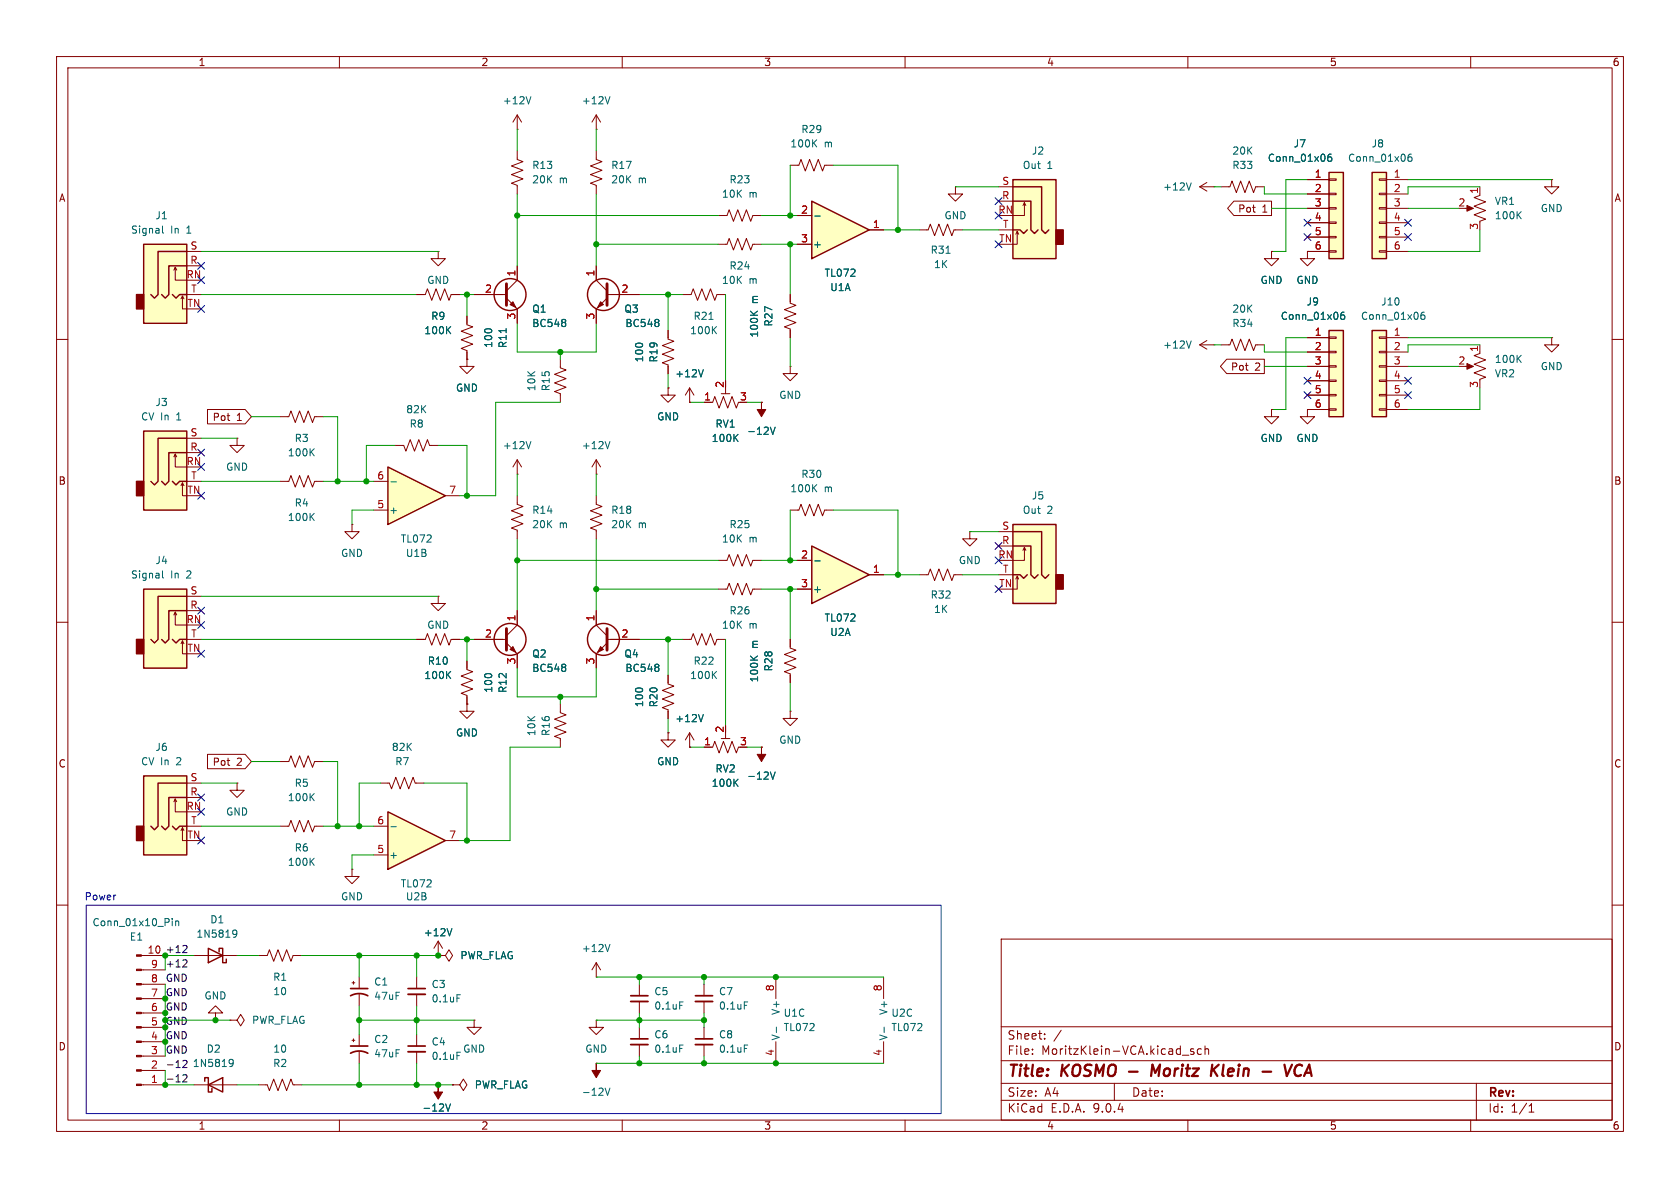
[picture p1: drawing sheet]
<svg xmlns="http://www.w3.org/2000/svg" width="297mm" height="210mm" viewBox="0 0 297 210" stroke-linecap="round" stroke-linejoin="round" font-family="sans-serif">
<g fill="none" stroke="#840000" stroke-width=".18">
<path d="M10 10h277v190h-277zM12 12h273v186h-273zM60 10v2M110 10v2M160 10v2M210 10v2M260 10v2M231.1 44.5v1.2h1.3l-1.3 1.3-1.2-1.3h1.2M231.1 44.5h.1M10 60h2M224.8 72.4v1.3h1.3l-1.3 1.2-1.3-1.2h1.3M224.8 72.4h.1"/>
<path d="M285 60h2M10 110h2M285 110h2M10 160h2M177 166h108v32h-108zM285 160h2M60 198v2M110 198v2M160 198v2M177 194.5h108M177 191.5h108M177 187.5h108"/>
<path d="M177 181.5h108M182.5 186.3v.1M182.5 185.5v.1M184.7 183.6v.1M184.7 182.8v.1M187.6 182.1l-1.3 2M197 191.5v3M209 186.5h1.2M210 198v2M211 185.5l-.3-.1-.2 .2v.2l.5 .2v.3h-.5M212.4 185.5l-.4-.1-.3 .3v.4l.1 .2h.6M213 185.5l.2-.1 .4 .1 .1 .9"/>
<path d="M213 184.9v1.5M260 198v2M261 191.5v6.5M270.3 196.6h.9M270.3 195.5l.4-.4v1.5"/>
</g>
<path d="M199.6 189.4h1.5M205.1 188.2l-.9 1.4-.5-1.4-.2 2M214.5 189.1l.7 1.1M215.5 188.2l-1.3 1.2M223.2 189.4h1.5M227.1 188.2l.4 2 .9-2M230.2 188.4a.88 .88 0 0 0-1 0 .88 .88 0 0 0-.4 1 .69 .69 0 0 0 .4 .7 .69 .69 0 0 0 .8-.1M231.5 188.2l-1 2" fill="none" stroke="#840000" stroke-width=".4"/>
<path d="M234.9 58.4h2.6v15.3h-2.6z" fill="#ffffc2"/>
<g fill="none" stroke="#840000" stroke-width=".25">
<path d="M234.9 58.4h2.6v15.3h-2.6z"/>
<circle cx="90.2" cy="113" r="2.82"/>
</g>
<g fill="none" stroke="#840000" stroke-width=".18">
<path d="M91.4 22.9h.1M91.4 26.7v1.5l1.1 .4-2.1 .7 2.1 .8-2.1 .8 2.1 .7-2.1 .8 1 .4v1.5M91.4 20.3v2.6M91.4 20.3l-.7 1.3M91.4 20.3l.8 1.3M105.4 26.7v1.5l1 .4-2 .7 2 .8-2 .8 2 .7-2 .8 1 .4v1.5M105.4 22.9h.1M105.4 20.3v2.6M105.4 20.3l-.8 1.3M105.4 20.3l.8 1.3M127 38.1h1.5l.4-1 .8 2 .7-2 .8 2 .8-2 .7 2 .4-1h1.5M139.7 29.2h1.5l.4-1 .8 2 .7-2 .8 2 .8-2 .7 2 .4-1h1.5"/>
<path d="M259.1 36.8h1M261.6 34.5l-1 .4 2 .8-2 .7 2 .8-2 .8 2 .7-1 .4v.3M261.6 33v1.3M274.3 31.8v1.2h1.3l-1.3 1.3-1.3-1.3h1.3M274.3 31.8h.1M231.1 59.7h3.8M234.9 59.6h1.3v.2h-1.3zM231.1 62.2h3.8M231.1 64.8h3.8M231.1 67.3h3.8M231.1 69.9h3.8M231.1 72.4h3.8"/>
<path d="M234.9 62.1h1.3v.3h-1.3zM234.9 64.6h1.3v.3h-1.3zM234.9 67.2h1.3v.2h-1.3zM234.9 69.7h1.3v.3h-1.3zM234.9 72.3h1.3v.2h-1.3zM73.7 113h1.5l.4-1 .7 2 .8-2 .8 2 .7-2 .8 2 .4-1h1.5M82.5 116.8v1.6l1.1 .3-2.1 .8 2.1 .8-2.1 .7 2.1 .8-2.1 .8 1 .3v1.6M83.8 113h5.7M89.5 113.7l1.9 1.9v2.5M91.4 108v2.5l-1.9 1.9M67.3 138.4h1.5l.4 1 .8-2 .7 2 .8-2 .8 2 .7-2 .4 1h1.5M82.5 124.5v1.2h1.3l-1.3 1.3-1.2-1.3h1.2"/>
<path d="M82.5 124.5h.1M99.1 124.5v1.5l1 .4-2.1 .7 2.1 .8-2.1 .8 2.1 .7-2.1 .8 1.1 .4v1.5M49.5 146.1h1.6l.3-1.1 .8 2.1 .8-2.1 .7 2.1 .8-2.1 .7 2.1 .4-1h1.5M62.2 153.7v1.2h-1.2l1.2 1.3 1.3-1.3h-1.3M62.2 153.7h.1M77.5 168.9h.1M77.5 166.4l.7 1.2M77.5 166.4l-.8 1.2M77.5 166.4v2.5M105.4 172.7h.1M105.4 170.2v2.5M105.4 170.2l-.8 1.3"/>
<path d="M105.4 170.2l.8 1.3M124.5 174v2M124.5 177v2.1M83.8 180.3v1.3h1.3l-1.3 1.3-1.3-1.3h1.3M83.8 180.3h.1"/>
</g>
<g fill="none" stroke="#006464" stroke-width=".18">
<path d="M93.9 17.1l-.5 1.3M107.8 17.1l-.4 1.3M143.8 25.3l.6 .7M144.4 24.7l-.7 .7M268.4 38l.5 .7M268.9 37.4l-.7 .7M237.6 55.2l-.3 .1a.86 .86 0 0 0 0 1.2l.4-.2v-.4l-.2-.2h-.2l-.3 .2M79.1 119.2l.6 .8M79.7 118.7l-.7 .7M99.9 117.5l.1 .2-.1 .2M99.9 118l.1 .2-.1 .4M55 152.3l.5 .7"/>
<path d="M55.5 151.7l-.7 .7M79.9 164.2l-.4 1.2M107.8 166.9l-.4 1.3M131.6 177.1h.6"/>
</g>
<path d="M122.9 176h3.1" fill="none" stroke="#840000" stroke-width=".3"/>
<path d="M122.9 177h3.1" fill="none" stroke="#840000" stroke-width=".33"/>
<g fill="#840000" stroke="#840000" stroke-width=".18">
<path d="M259.3 36.3l1.2 .5-1.2 .5z"/>
<path d="M90.2 114.8l.5-.5 .5 1z"/>
</g>
<path d="M89.5 111.1v3.8" fill="none" stroke="#840000" stroke-width=".51"/>
<path d="M68.6 143.5l10.1 5.1-10.1 5.1z" fill="#ffffc2"/>
<path d="M68.6 143.5l10.1 5.1-10.1 5.1z" fill="none" stroke="#840000" stroke-width=".25"/>
<path d="M66 151.1h2.6M66 146.1h2.6M78.7 148.6h2.6" fill="none" stroke="#840000" stroke-width=".18"/>
<path d="M69.1 146.1h1" fill="none" stroke="#006464" stroke-width=".18"/>
<path d="M25.4 43.2h7.6v14h-7.6z" fill="#ffffc2"/>
<path d="M24.1 52.1h1.3v2.5h-1.3z" fill="#840000" stroke="#840000" stroke-width=".25"/>
<path d="M25.4 43.2h7.6v14h-7.6zM30.5 52.1l.6 .6 .6-.6h1.3M33 47h-3.2v5.1l-.6 .6-.6-.6M33 44.5h-5.1v7.6l-.6 .6-.6-.6" fill="none" stroke="#840000" stroke-width=".25"/>
<g fill="none" stroke="#840000" stroke-width=".18">
<path d="M30.7 47.8l.3-.6v2.3h2M31 47.2l.2 .6M32 52.8l.3-.5v2.3h.7M32.3 52.3l.2 .5M33 44.5h2.6M33 47h2.6M33 52.1h2.6M121.9 132.1h.1M121.9 129.5l-.7 1.3M121.9 129.5l.8 1.3M121.9 129.5v2.6M134.6 132.1h.1"/>
<path d="M113 181.6v2M113 184.7v2"/>
</g>
<path d="M28.7 39.9v1.1l.2 .2M124.3 126.3l-.4 1.3M136.2 136.5l.4 1.2 .4-1.2M120.2 184.7h.6" fill="none" stroke="#006464" stroke-width=".18"/>
<path d="M111.5 183.6h3.1" fill="none" stroke="#840000" stroke-width=".3"/>
<path d="M111.5 184.7h3.1" fill="none" stroke="#840000" stroke-width=".33"/>
<path d="M134.6 132.1v1.3h.8l-.8 1.2-.7-1.2h.7z" fill="#840000" stroke="#840000" stroke-width=".18"/>
<path d="M179.1 92.7h7.6v14h-7.6z" fill="#ffffc2"/>
<path d="M186.7 101.6h1.3v2.5h-1.3z" fill="#840000" stroke="#840000" stroke-width=".25"/>
<path d="M179.1 92.7h7.6v14h-7.6zM179.1 96.5h3.1v5.1l.7 .6 .6-.6M179.1 94h5v7.6l.7 .6 .6-.6M179.1 101.6h1.2l.7 .6 .6-.6" fill="none" stroke="#840000" stroke-width=".25"/>
<g fill="none" stroke="#840000" stroke-width=".18">
<path d="M168.9 33v1.3h1.3l-1.3 1.3-1.3-1.3h1.3M168.9 33h.1M105.4 87.6v1.6l1 .3-2 .8 2 .8-2 .7 2 .8-2 .7 1 .4v1.6M171.4 94v1.3h1.3l-1.3 1.2-1.2-1.2h1.2M171.4 94h.1M176.5 94h2.6M176.5 96.5h2.6M181.1 96.8l-.3 .5M181.4 97.3l-.3-.5v2.3h-2M118.1 119.4v1.5l1 .4-2 .7 2 .8-2 .8 2 .7-2 .8 1 .4v1.5M120.6 113h1.6l.4-1 .7 2 .8-2 .7 2 .8-2 .8 2 .3-1h1.6M176.5 101.6h2.6"/>
<path d="M179.8 101.9l-.2 .5M180.1 102.4l-.3-.5v2.2h-.7M118.1 129.5v1.3h1.3l-1.3 1.3-1.3-1.3h1.3M118.1 129.5h.1M139.7 125.7v1.3h1.3l-1.3 1.3-1.3-1.3h1.3M139.7 125.7h.1"/>
</g>
<path d="M126.1 119.2l.6 .8M126.7 118.7l-.8 .7" fill="none" stroke="#006464" stroke-width=".18"/>
<path d="M179.1 31.8h7.6v13.9h-7.6z" fill="#ffffc2"/>
<path d="M186.7 40.6h1.3v2.6h-1.3z" fill="#840000" stroke="#840000" stroke-width=".25"/>
<g fill="none" stroke="#840000" stroke-width=".25">
<path d="M179.1 31.8h7.6v13.9h-7.6zM179.1 35.6h3.1v5l.7 .7 .6-.7M179.1 33h5v7.6l.7 .7 .6-.7M179.1 40.6h1.2l.7 .7 .6-.7"/>
<circle cx="106.7" cy="113" r="2.82"/>
</g>
<g fill="none" stroke="#840000" stroke-width=".18">
<path d="M176.5 33h2.6M176.5 35.6h2.6M181.1 35.8l-.3 .5M181.4 36.3l-.3-.5v2.3h-2M176.5 40.6h2.6M179.8 40.9l-.2 .5M180.1 41.4l-.3-.5v2.3h-.7M105.4 108v2.5l1.9 1.9M107.3 113.7l-1.9 1.9v2.5M107.3 113h5.7M73.7 182.9v2M73.7 185.9v2.1"/>
<path d="M105.4 180.3v1.3h1.3l-1.3 1.3-1.3-1.3h1.3M105.4 180.3h.1"/>
</g>
<path d="M107.3 111.1v3.8" fill="none" stroke="#840000" stroke-width=".51"/>
<path d="M106.2 114.3l.5 .5-1 .5z" fill="#840000" stroke="#840000" stroke-width=".18"/>
<path d="M116.4 117.5l.1 .2-.1 .2M116.4 118l.1 .2-.1 .4M80.8 186h.6" fill="none" stroke="#006464" stroke-width=".18"/>
<path d="M72.1 184.9h3.1" fill="none" stroke="#840000" stroke-width=".3"/>
<path d="M72.1 185.9h3.1" fill="none" stroke="#840000" stroke-width=".33"/>
<path d="M25.4 76.2h7.6v14h-7.6z" fill="#ffffc2"/>
<path d="M24.1 85.1h1.3v2.5h-1.3z" fill="#840000" stroke="#840000" stroke-width=".25"/>
<path d="M25.4 76.2h7.6v14h-7.6zM33 77.5h-5.1v7.6l-.6 .6-.6-.6M30.5 85.1l.6 .6 .6-.6h1.3M33 80h-3.2v5.1l-.6 .6-.6-.6" fill="none" stroke="#840000" stroke-width=".25"/>
<g fill="none" stroke="#840000" stroke-width=".18">
<path d="M118.1 58.4v1.5l1 .4-2 .8 2 .7-2 .8 2 .8-2 .7 1 .4v1.5M274.3 59.7v1.3h1.3l-1.3 1.2-1.3-1.2h1.3M274.3 59.7h.1M33 77.5h2.6M231.1 72.4v1.3h1.3l-1.3 1.2-1.2-1.2h1.2M231.1 72.4h.1M259.1 64.8h1M261.6 62.5l-1 .4 2 .7-2 .8 2 .8-2 .7 2 .8-1 .4v.2M261.6 61v1.2M30.7 80.8l.3-.5v2.3h2M31 80.3l.2 .5M32 85.9l.3-.6v2.3h.7"/>
<path d="M32.3 85.3l.2 .6M33 80h2.6M33 85.1h2.6M124.5 132.1h1.5l.4-1 .7 2 .8-2 .8 2 .7-2 .8 2 .4-1M127.5 130.6h1.5M128.3 129.5v1.1"/>
</g>
<path d="M259.3 64.3l1.2 .5-1.2 .5z" fill="#840000" stroke="#840000" stroke-width=".18"/>
<path d="M268.4 63.4l.5 .7M268.9 62.8l-.7 .7M129.9 138.3l.6 .7M130.5 137.7l-.7 .8" fill="none" stroke="#006464" stroke-width=".18"/>
<path d="M25.4 104.1h7.6v14h-7.6z" fill="#ffffc2"/>
<path d="M24.1 113h1.3v2.6h-1.3z" fill="#840000" stroke="#840000" stroke-width=".25"/>
<path d="M25.4 104.1h7.6v14h-7.6zM30.5 113l.6 .7 .6-.7h1.3M33 108h-3.2v5l-.6 .7-.6-.7M33 105.4h-5.1v7.6l-.6 .7-.6-.7" fill="none" stroke="#840000" stroke-width=".25"/>
<g fill="none" stroke="#840000" stroke-width=".18">
<path d="M212.1 33h2.5M212.1 33l1.3 .8M213.4 32.3l-1.3 .7M214.6 33h.1M215.9 33h1.5l.4-1 .8 2 .7-2 .8 2 .8-2 .7 2 .4-1h1.5M30.7 108.7l.3-.5v2.3h2M31 108.2l.2 .5M32 113.8l.3-.5v2.3h.7M32.3 113.3l.2 .5M33 105.4h2.6M33 108h2.6M33 113h2.6"/>
<path d="M41.9 138.4v1.3h1.3l-1.3 1.3-1.3-1.3h1.3M41.9 138.4h.1M113 174v2M113 177v2.1"/>
</g>
<path d="M210.6 32.3l-.4 1.3M28.7 100.9v1.1l.2 .2M120.2 177.1h.6" fill="none" stroke="#006464" stroke-width=".18"/>
<path d="M111.5 176h3.1" fill="none" stroke="#840000" stroke-width=".3"/>
<path d="M111.5 177h3.1" fill="none" stroke="#840000" stroke-width=".33"/>
<path d="M25.4 137.2h7.6v13.9h-7.6z" fill="#ffffc2"/>
<path d="M24.1 146.1h1.3v2.5h-1.3z" fill="#840000" stroke="#840000" stroke-width=".25"/>
<path d="M25.4 137.2h7.6v13.9h-7.6zM33 138.4h-5.1v7.7l-.6 .6-.6-.6M30.5 146.1l.6 .6 .6-.6h1.3M33 141h-3.2v5.1l-.6 .6-.6-.6" fill="none" stroke="#840000" stroke-width=".25"/>
<path d="M162.6 101.6h1.5l.4-1 .7 2 .8-2 .8 2 .7-2 .8 2 .4-1h1.5M33 138.4h2.6M30.7 141.7l.3-.5v2.3h2M31 141.2l.2 .5M32 146.8l.3-.5v2.3h.7M32.3 146.3l.2 .5M33 141h2.6M33 146.1h2.6M77.5 168.9h1.2l.7 1 .6-1-.6-1-.7 1M77.5 168.9h.1" fill="none" stroke="#840000" stroke-width=".18"/>
<path d="M242.6 30.5h2.5v15.2h-2.5z" fill="#ffffc2"/>
<path d="M242.6 30.5h2.5v15.2h-2.5z" fill="none" stroke="#840000" stroke-width=".25"/>
<g fill="none" stroke="#840000" stroke-width=".18">
<path d="M243.8 31.6h1.3v.3h-1.3zM243.8 34.2h1.3v.2h-1.3zM243.8 36.7h1.3v.3h-1.3zM243.8 39.2h1.3v.3h-1.3zM245.1 31.8h3.8M245.1 34.3h3.8M245.1 36.8h3.8M245.1 39.4h3.8M224.8 44.5v1.2h1.3l-1.3 1.3-1.3-1.3h1.3M224.8 44.5h.1M243.8 41.8h1.3v.2h-1.3zM243.8 44.3h1.3v.3h-1.3z"/>
<path d="M245.1 41.9h3.8M245.1 44.5h3.8M118.1 68.6v1.3h1.3l-1.3 1.2-1.3-1.2h1.3M118.1 68.6h.1M212.1 61l1.3 .7M212.1 61h2.5M213.4 60.2l-1.3 .8M214.6 61h.1M215.9 61h1.5l.4-1.1 .8 2.1 .7-2.1 .8 2.1 .8-2.1 .7 2.1 .4-1h1.5"/>
</g>
<path d="M249.5 27.2l-.4 .1a.86 .86 0 0 0 0 1.2l.5-.1v-.4l-.2-.3-.4 .1-.1 .2M210.6 60.3l-.4 1.2" fill="none" stroke="#006464" stroke-width=".18"/>
<path d="M234.9 30.5h2.6v15.2h-2.6z" fill="#ffffc2"/>
<path d="M234.9 30.5h2.6v15.2h-2.6zM36.2 191.1v-.6h.6v2.5h.7v-.6M36.8 191.8l2.6-1.3v2.5z" fill="none" stroke="#840000" stroke-width=".25"/>
<g fill="none" stroke="#840000" stroke-width=".18">
<path d="M231.1 31.8h3.8M231.1 34.3h3.8M231.1 36.8h3.8M231.1 39.4h3.8M234.9 31.6h1.3v.3h-1.3zM234.9 34.2h1.3v.2h-1.3zM234.9 36.7h1.3v.3h-1.3zM234.9 39.2h1.3v.3h-1.3zM231.1 41.9h3.8M231.1 44.5h3.8M234.9 41.8h1.3v.2h-1.3zM234.9 44.3h1.3v.3h-1.3z"/>
<path d="M139.7 113v1.6l1 .3-2 .8 2 .8-2 .7 2 .8-2 .7 1 .4v1.6M73.7 172.7v2.1M73.7 175.8v2M34.3 191.8h7.6"/>
</g>
<path d="M235.3 27.2l-.3 .1a.86 .86 0 0 0 0 1.2l.4-.1v-.4l-.2-.3-.4 .1-.1 .2M132.7 116l.7 .7M133.9 116l-.7 .5M80.8 175.8h.6M40.6 187.3h.4l.2 .1a.84 .84 0 0 1-.3 1.1h-.3M41.2 187.8l-.2 .3-.4-.1" fill="none" stroke="#006464" stroke-width=".18"/>
<path d="M72.1 174.8h3.1" fill="none" stroke="#840000" stroke-width=".3"/>
<path d="M72.1 175.8h3.1" fill="none" stroke="#840000" stroke-width=".33"/>
<path d="M143.5 35.6l10.2 5-10.2 5.1z" fill="#ffffc2"/>
<path d="M143.5 35.6l10.2 5-10.2 5.1z" fill="none" stroke="#840000" stroke-width=".25"/>
<path d="M141 38.1h2.5M141 43.2h2.5M153.7 40.6h2.5M162.6 40.6h1.5l.4-1 .7 2.1 .8-2.1 .8 2.1 .7-2.1 .8 2.1 .4-1.1h1.5M49.5 134.6h1.6l.3-1 .8 2 .8-2 .7 2 .8-2 .7 2 .4-1h1.5" fill="none" stroke="#840000" stroke-width=".18"/>
<path d="M144 38.2h1M167.2 44.8h.8M55 140.8l.5 .7M55.5 140.3l-.7 .7" fill="none" stroke="#006464" stroke-width=".18"/>
<path d="M242.6 58.4h2.5v15.3h-2.5z" fill="#ffffc2"/>
<path d="M242.6 58.4h2.5v15.3h-2.5zM36.8 167.6l2.6 1.3-2.6 1.3zM38.7 168.3v-.7h.7v2.6h.6v-.7" fill="none" stroke="#840000" stroke-width=".25"/>
<g fill="none" stroke="#840000" stroke-width=".18">
<path d="M77.5 44.5v1.2h1.2l-1.2 1.3-1.3-1.3h1.3M77.5 44.5h.1M139.7 52.1v1.5l1 .4-2 .7 2 .8-2 .8 2 .7-2 .8 1 .4v1.5M243.8 59.6h1.3v.2h-1.3zM245.1 59.7h3.8M41.9 77.5v1.2h1.3l-1.3 1.3-1.3-1.3h1.3M41.9 77.5h.1M49.5 73.7h1.6l.3-1.1 .8 2.1 .8-2.1 .7 2.1 .8-2.1 .7 2.1 .4-1h1.5M69.8 78.7h1.6l.4 1.1 .7-2.1 .8 2.1 .7-2.1 .8 2.1 .8-2.1 .3 1h1.6M243.8 62.1h1.3v.3h-1.3zM243.8 64.6h1.3v.3h-1.3zM243.8 67.2h1.3v.2h-1.3z"/>
<path d="M243.8 69.7h1.3v.3h-1.3zM243.8 72.3h1.3v.2h-1.3zM245.1 62.2h3.8M245.1 64.8h3.8M245.1 67.3h3.8M245.1 69.9h3.8M245.1 72.4h3.8M49.5 85.1h1.6l.3-1 .8 2 .8-2 .7 2 .8-2 .7 2 .4-1h1.5M62.2 92.7v1.3h-1.2l1.2 1.3 1.3-1.3h-1.3M62.2 92.7h.1M77.5 105.4v1.3h1.2l-1.2 1.3-1.3-1.3h1.3M77.5 105.4h.1"/>
<path d="M25 179.1h4.2M25 176.5h4.2M25 174h4.2M25 171.5h4.2M25 168.9h4.2M34.3 168.9h7.6M38.1 179.1h-1.3l1.3-1.3 1.3 1.3h-1.3v1.2M45.7 168.9h1.5l.4-1 .8 2 .7-2 .8 2 .8-2 .7 2 .4-1h1.5M62.2 173.7h.5M62.5 173.5v.5M63.5 172.7v2.1M63.5 175.8v2"/>
<path d="M137.2 172.7v3.8M156.2 172.7v3.8M25 191.8h4.2M25 189.2h4.2M25 186.7h4.2M25 184.2h4.2M25 181.6h4.2M38.1 180.3h.1M40.6 180.3h1.3l.6 1.1 .7-1.1-.7-1-.6 1M40.6 180.3h.1M45.7 191.8h1.5l.4 1 .8-2 .7 2 .8-2 .8 2 .7-2 .4 1h1.5M62.2 183.9h.5"/>
<path d="M62.5 183.6v.6M63.5 182.9v2M63.5 185.9v2.1M77.5 191.8h.1M80 191.8h1.3l.6 1 .6-1-.6-1-.6 1M80 191.8h.1M105.4 188h.1M124.5 181.6v2M124.5 184.7v2M137.2 184.2v3.8M156.2 184.2v3.8"/>
</g>
<g fill="none" stroke="#006464" stroke-width=".18">
<path d="M132.7 55l.7 .7M133.9 55l-.7 .5M251.8 55.2l-.4 .1a.86 .86 0 0 0 0 1.2l.5-.2v-.4l-.2-.2h-.4l-.1 .2M55 79.9l.5 .7M55.5 79.3l-.7 .7M55 91.3l.5 .7M55.5 90.7l-.7 .8M30.4 162.4v.1M30.4 162.8v.8M31.1 162.8v.8M31.1 162.9l.1-.1 .3 .1 .1 .7M41.3 164.5l.3-.1 .2 .1a.84 .84 0 0 1-.3 1.2h-.2"/>
<path d="M41.9 165l-.3 .2-.3-.1M78.8 195.1l.4 1.3 .4-1.3M107 192.3l.4 1.3 .4-1.3M131.6 184.7h.6M137.3 181.6v.9M156.3 181.6v.9"/>
</g>
<path d="M62 176a3.2 3.2 0 0 1 3 0M62 174.8h3M62 186.2a3.2 3.2 0 0 1 3 0M62 184.9h3M122.9 183.6h3.1" fill="none" stroke="#840000" stroke-width=".3"/>
<path d="M122.9 184.7h3.1" fill="none" stroke="#840000" stroke-width=".33"/>
<g fill="#840000" stroke="#840000" stroke-width=".18">
<path d="M77.5 191.8v1.2h.7l-.7 1.3-.8-1.3h.8z"/>
<path d="M105.4 188v1.2h.8l-.8 1.3-.8-1.3h.8z"/>
<path d="M24.1 191.6h.9v.3h-.9z"/>
<path d="M24.1 189.1h.9v.3h-.9z"/>
<path d="M24.1 186.6h.9v.2h-.9z"/>
<path d="M24.1 184h.9v.3h-.9z"/>
<path d="M24.1 181.5h.9v.2h-.9z"/>
<path d="M24.1 178.9h.9v.3h-.9z"/>
<path d="M24.1 176.4h.9v.3h-.9z"/>
<path d="M24.1 173.9h.9v.2h-.9z"/>
<path d="M24.1 171.3h.9v.3h-.9z"/>
<path d="M24.1 168.8h.9v.2h-.9z"/>
</g>
<path d="M68.6 82.6l10.1 5-10.1 5.1z" fill="#ffffc2"/>
<g fill="none" stroke="#840000" stroke-width=".25">
<path d="M68.6 82.6l10.1 5-10.1 5.1z"/>
<circle cx="90.2" cy="52.1" r="2.82"/>
<circle cx="106.7" cy="52.1" r="2.82"/>
</g>
<g fill="none" stroke="#840000" stroke-width=".18">
<path d="M73.7 52.1h1.5l.4-1 .7 2 .8-2 .8 2 .7-2 .8 2 .4-1h1.5M82.5 55.9v1.5l1.1 .4-2.1 .7 2.1 .8-2.1 .8 2.1 .7-2.1 .8 1 .4v1.5M83.8 52.1h5.7M89.5 52.7l1.9 1.9v2.6M91.4 47v2.5l-1.9 1.9M105.4 47v2.5l1.9 1.9M107.3 52.7l-1.9 1.9v2.6M107.3 52.1h5.7M120.6 52.1h1.6l.4-1 .7 2 .8-2 .7 2 .8-2 .8 2 .3-1h1.6M127 43.2h1.5l.4-1 .8 2 .7-2 .8 2 .8-2 .7 2 .4-1h1.5M82.5 63.5v1.3h1.3l-1.3 1.2-1.2-1.2h1.2M82.5 63.5h.1"/>
<path d="M99.1 63.5v1.5l1 .4-2.1 .8 2.1 .7-2.1 .8 2.1 .8-2.1 .7 1.1 .4v1.5M121.9 71.1h.1M121.9 68.6l-.7 1.3M121.9 68.6l.8 1.3M121.9 68.6v2.5M124.5 71.1h1.5l.4-1 .7 2 .8-2 .8 2 .7-2 .8 2 .4-1M127.5 69.6h1.5M128.3 68.6v1M134.6 71.1h.1M139.7 64.8v1.2h1.3l-1.3 1.3-1.3-1.3h1.3M139.7 64.8h.1M66 90.2h2.6"/>
<path d="M66 85.1h2.6M78.7 87.6h2.6M127 99.1h1.5l.4-1.1 .8 2.1 .7-2.1 .8 2.1 .8-2.1 .7 2.1 .4-1h1.5M139.7 90.2h1.5l.4-1 .8 2 .7-2 .8 2 .8-2 .7 2 .4-1h1.5"/>
</g>
<g fill="none" stroke="#006464" stroke-width=".18">
<path d="M79.1 58.3l.6 .7M79.7 57.7l-.7 .8M89.5 58.1v.7M99.9 56.5l.1 .2-.1 .2M99.9 57.1l.1 .1-.1 .5M116.4 56.5l.1 .2-.1 .2M116.4 57.1l.1 .1-.1 .5M125.3 56.5h.8M126.1 58.3l.6 .7M126.7 57.7l-.8 .8M124.3 65.3l-.4 1.3M129.9 77.3l.6 .7"/>
<path d="M130.5 76.8l-.7 .7M136.2 75.5l.4 1.3 .4-1.3M69.1 85.2h1M143.8 86.2l.6 .7M144.4 85.7l-.7 .7"/>
</g>
<path d="M89.5 50.2v3.8M107.3 50.2v3.8" fill="none" stroke="#840000" stroke-width=".51"/>
<g fill="#840000" stroke="#840000" stroke-width=".18">
<path d="M90.2 53.8l.5-.5 .5 1.1z"/>
<path d="M106.2 53.3l.5 .5-1 .6z"/>
<path d="M134.6 71.1v1.3h.8l-.8 1.3-.7-1.3h.7z"/>
</g>
<path d="M143.5 96.5l10.2 5.1-10.2 5.1z" fill="#ffffc2"/>
<path d="M143.5 96.5l10.2 5.1-10.2 5.1z" fill="none" stroke="#840000" stroke-width=".25"/>
<g fill="none" stroke="#840000" stroke-width=".18">
<path d="M141 38.1h2.5M218.1 35.6h6.7v2.5h-6.7l-1.1-1.3zM231.1 31.8h3.8M231.1 34.3h3.8M231.1 36.8h3.8M231.1 39.4h3.8M73.7 52.1h1.2M80 52.1h1.3M82.5 55.9v1.3M83.8 52.1h5.1M91.4 47v2.5M91.4 54.6v2.6"/>
<path d="M105.4 47v2.5M105.4 54.6v2.6M107.9 52.1h5.1M118.1 58.4v1.3M139.7 52.1v1.2M139.7 58.4v1.3M141 43.2h2.5M153.7 40.6h2.5M224.8 44.5h.1M231.1 44.5h.1M231.1 41.9h3.8M231.1 44.5h3.8"/>
<path d="M231.1 59.7h3.8M36.7 72.4h6.6l1.1 1.3-1.1 1.2h-6.6zM82.5 63.5h.1M82.5 62.2v1.3M118.1 68.6h.1M118.1 64.8v1.2M121.9 71.1h.1M124.5 71.1h1.2M134.6 71.1h.1M216.9 63.5h6.6v2.5h-6.6l-1.1-1.2zM224.8 72.4h.1M231.1 72.4h.1"/>
<path d="M231.1 62.2h3.8M231.1 64.8h3.8M231.1 67.3h3.8M231.1 69.9h3.8M231.1 72.4h3.8M91.4 83.8h.1M91.4 87.6v1.6l1.1 .3-2.1 .8 2.1 .8-2.1 .7 2.1 .8-2.1 .7 1 .4v1.6M91.4 81.3l-.7 1.3M91.4 81.3l.8 1.3M91.4 81.3v2.5M105.4 83.8h.1M105.4 81.3l-.8 1.3"/>
<path d="M105.4 81.3l.8 1.3M105.4 81.3v2.5M141 99.1h2.5M73.7 113h1.2M80 113h1.3M82.5 116.8v1.3M83.8 113h5.1M91.4 108v2.5M91.4 115.6v2.5M105.4 108v2.5M105.4 115.6v2.5M107.9 113h5.1"/>
<path d="M118.1 119.4v1.3M127 104.1h1.5l.4-1 .8 2.1 .7-2.1 .8 2.1 .8-2.1 .7 2.1 .4-1.1h1.5M139.7 113v1.3M139.7 119.4v1.3M141 104.1h2.5M153.7 101.6h2.5M36.7 133.3h6.6l1.1 1.3-1.1 1.3h-6.6zM82.5 124.5h.1M82.5 123.2v1.3M118.1 129.5h.1M118.1 125.7v1.3M121.9 132.1h.1"/>
<path d="M124.5 132.1h1.2M134.6 132.1h.1M77.5 168.9h.1M77.5 191.8h.1M80 191.8h.1"/>
</g>
<g fill="none" stroke="#006464" stroke-width=".18">
<path d="M144 38.2h1M235.3 27.2l-.3 .1a.86 .86 0 0 0 0 1.2l.4-.1v-.4l-.2-.3-.4 .1-.1 .2M79.1 58.3l.6 .7M79.7 57.7l-.7 .8M89.5 58.1v.7M99.9 56.5l.1 .2-.1 .2M99.9 57.1l.1 .1-.1 .5M116.4 56.5l.1 .2-.1 .2M116.4 57.1l.1 .1-.1 .5M132.7 55l.7 .7M133.9 55l-.7 .5M237.6 55.2l-.3 .1a.86 .86 0 0 0 0 1.2l.4-.2v-.4l-.2-.2h-.2l-.3 .2"/>
<path d="M93.9 78l-.5 1.3M107.8 78l-.4 1.3M124.3 65.3l-.4 1.3M129.9 77.3l.6 .7M130.5 76.8l-.7 .7M136.2 75.5l.4 1.3 .4-1.3M144 99.2h1M79.1 119.2l.6 .8M79.7 118.7l-.7 .7M99.9 117.5l.1 .2-.1 .2M99.9 118l.1 .2-.1 .4M116.4 117.5l.1 .2-.1 .2"/>
<path d="M116.4 118l.1 .2-.1 .4M132.7 116l.7 .7M133.9 116l-.7 .5M124.3 126.3l-.4 1.3M129.9 138.3l.6 .7M130.5 137.7l-.7 .8M136.2 136.5l.4 1.2 .4-1.2M79.9 164.2l-.4 1.2M78.8 195.1l.4 1.3 .4-1.3"/>
</g>
<path d="M32.5 167.1l.4 .1 .2 .3-.8 .9h.8M32.5 169.7h.4l.2 .3-.8 .9h.8M32.3 187.6l.5-.2 .3 .4-.8 .9h.8M32.3 190.1l.5-.1 .3 .4-.8 .9h.8" fill="none" stroke="#0f0f0f" stroke-width=".18"/>
<g fill="none" stroke="#009600" stroke-width=".18">
<path d="M91.4 22.9v3.8M91.4 34.3v12.7M91.4 38.1h35.6M105.4 22.9v3.8M105.4 34.3v12.7M134.6 38.1h6.4M139.7 29.2v8.9M147.3 29.2h11.4v11.4M168.9 33h7.6M214.6 33h1.3M223.5 33v1.3h7.6M224.8 36.8h6.3"/>
<path d="M231.1 31.8h-3.8v12.7h-2.5M248.9 31.8h25.4M248.9 36.8h8.9M261.6 33h-12.7v1.3M35.6 44.5h41.9M35.6 52.1h38.1M81.3 52.1h2.5M82.5 52.1v3.8M91.4 57.2v5h14v-5M105.4 43.2h21.6M113 52.1h7.6M118.1 52.1v6.3"/>
<path d="M128.3 52.1v15.2M134.6 43.2h6.4M139.7 43.2v8.9M139.7 59.7v5.1M156.2 40.6h6.4M170.2 40.6h6.3M231.1 59.7h-3.8v12.7h-2.5M248.9 59.7h25.4M261.6 40.6v3.9h-12.7M35.6 77.5h6.3M44.4 73.7h5.1M57.1 73.7h2.6v11.4"/>
<path d="M69.8 78.7h-5v6.4M77.5 78.7h5v8.9M99.1 62.2v1.3M99.1 71.1h-11.5v16.5h-6.3M118.1 66v2.6M121.9 71.1h2.6M132.1 71.1h2.5M214.6 61h1.3M223.5 61v1.2h7.6M223.5 64.8h7.6M248.9 64.8h8.9M261.6 68.6v3.8h-12.7"/>
<path d="M261.6 61h-12.7v1.2M35.6 85.1h13.9M57.1 85.1h8.9M66 90.2h-3.8v2.5M91.4 83.8v3.8M91.4 95.3v12.7M91.4 99.1h35.6M105.4 83.8v3.8M105.4 95.3v12.7M134.6 99.1h6.4M139.7 90.2v8.9M147.3 90.2h11.4v11.4"/>
<path d="M171.4 94h5.1M35.6 113h38.1M35.6 105.4h41.9M81.3 113h2.5M82.5 113v3.8M91.4 118.1v5.1h14v-5.1M105.4 104.1h21.6M113 113h7.6M118.1 113v6.4M128.3 113v15.3M134.6 104.1h6.4M139.7 104.1v8.9"/>
<path d="M156.2 101.6h6.4M170.2 101.6h6.3M35.6 138.4h6.3M44.4 134.6h5.1M57.1 134.6h2.6v11.5M67.3 138.4h-3.8v7.7M74.9 138.4h7.6v10.2M99.1 132.1h-8.9v16.5h-8.9M99.1 123.2v1.3M118.1 127v2.5M121.9 132.1h2.6M132.1 132.1h2.5"/>
<path d="M139.7 120.7v5M35.6 146.1h13.9M57.1 146.1h8.9M66 151.1h-3.8v2.6M29.2 174v6.3h11.4M34.3 168.9h-5.1v2.6M41.9 168.9h3.8M53.3 168.9h24.2M63.5 168.9v3.8M63.5 177.8v5.1M73.7 168.9v3.8M73.7 177.8v5.1"/>
<path d="M105.4 172.7h50.8M113 172.7v1.3M113 179.1v2.5M124.5 172.7v1.3M124.5 179.1v2.5M29.2 189.2v2.6h5.1M29.2 181.6v5.1M41.9 191.8h3.8M53.3 191.8h26.7M63.5 188v3.8M63.5 180.3h20.3M73.7 188v3.8"/>
<path d="M105.4 188h50.8M105.4 180.3h19.1M113 186.7v1.3M124.5 186.7v1.3"/>
</g>
<g fill="none" stroke="#000084" stroke-width=".18">
<path d="M175.9 35l1.2 1.2M175.9 37.5l1.2 1.2M177.1 35l-1.2 1.2M177.1 37.5l-1.2 1.2M230.5 38.8l1.2 1.2M231.7 38.8l-1.2 1.2M248.3 38.8l1.2 1.2M249.5 38.8l-1.2 1.2M35 54l1.2 1.2M35 48.9l1.2 1.2M35 46.4l1.2 1.2M36.2 54l-1.2 1.2"/>
<path d="M36.2 48.9l-1.2 1.2M36.2 46.4l-1.2 1.2M175.9 42.6l1.2 1.2M177.1 42.6l-1.2 1.2M230.5 41.3l1.2 1.2M231.7 41.3l-1.2 1.2M248.3 41.3l1.2 1.2M249.5 41.3l-1.2 1.2M35 79.4l1.2 1.2M36.2 79.4l-1.2 1.2M230.5 66.7l1.2 1.2M230.5 69.2l1.2 1.3"/>
<path d="M231.7 66.7l-1.2 1.2M231.7 69.2l-1.2 1.3M248.3 69.2l1.2 1.3M248.3 66.7l1.2 1.2M249.5 69.2l-1.2 1.3M249.5 66.7l-1.2 1.2M35 81.9l1.2 1.3M35 87l1.2 1.2M36.2 81.9l-1.2 1.3M36.2 87l-1.2 1.2M175.9 98.5l1.2 1.2M175.9 95.9l1.2 1.2"/>
<path d="M177.1 98.5l-1.2 1.2M177.1 95.9l-1.2 1.2M35 109.9l1.2 1.2M35 107.3l1.2 1.3M35 115l1.2 1.2M36.2 109.9l-1.2 1.2M36.2 107.3l-1.2 1.3M36.2 115l-1.2 1.2M175.9 103.5l1.2 1.2M177.1 103.5l-1.2 1.2M35 140.4l1.2 1.2M35 148l1.2 1.2"/>
<path d="M35 142.9l1.2 1.2M36.2 140.4l-1.2 1.2M36.2 148l-1.2 1.2M36.2 142.9l-1.2 1.2"/>
</g>
<path d="M15.2 160h151.2v36.9h-151.2z" fill="none" stroke="#0000c2" stroke-width=".18"/>
<g fill="#009600" stroke="#009600" stroke-width=".18">
<circle cx="82.5" cy="52.1" r=".46"/>
<circle cx="91.4" cy="38.1" r=".46"/>
<circle cx="105.4" cy="43.2" r=".46"/>
<circle cx="139.7" cy="43.2" r=".46"/>
<circle cx="99.1" cy="62.2" r=".46"/>
<circle cx="158.7" cy="101.6" r=".46"/>
<circle cx="158.7" cy="40.6" r=".46"/>
<circle cx="139.7" cy="38.1" r=".46"/>
<circle cx="105.4" cy="104.1" r=".46"/>
<circle cx="82.5" cy="87.6" r=".46"/>
<circle cx="118.1" cy="113" r=".46"/>
<circle cx="99.1" cy="123.2" r=".46"/>
<circle cx="82.5" cy="148.6" r=".46"/>
<circle cx="63.5" cy="146.1" r=".46"/>
<circle cx="59.7" cy="146.1" r=".46"/>
<circle cx="82.5" cy="113" r=".46"/>
<circle cx="91.4" cy="99.1" r=".46"/>
<circle cx="73.7" cy="168.9" r=".46"/>
<circle cx="77.5" cy="168.9" r=".46"/>
<circle cx="113" cy="172.7" r=".46"/>
<circle cx="124.5" cy="180.3" r=".46"/>
<circle cx="124.5" cy="172.7" r=".46"/>
<circle cx="137.2" cy="172.7" r=".46"/>
<circle cx="137.2" cy="188" r=".46"/>
<circle cx="124.5" cy="188" r=".46"/>
<circle cx="59.7" cy="85.1" r=".46"/>
<circle cx="113" cy="180.3" r=".46"/>
<circle cx="113" cy="188" r=".46"/>
<circle cx="73.7" cy="180.3" r=".46"/>
<circle cx="73.7" cy="191.8" r=".46"/>
<circle cx="77.5" cy="191.8" r=".46"/>
<circle cx="29.2" cy="184.2" r=".46"/>
<circle cx="29.2" cy="181.6" r=".46"/>
<circle cx="29.2" cy="179.1" r=".46"/>
<circle cx="29.2" cy="176.5" r=".46"/>
<circle cx="29.2" cy="168.9" r=".46"/>
<circle cx="29.2" cy="191.8" r=".46"/>
<circle cx="63.5" cy="191.8" r=".46"/>
<circle cx="63.5" cy="168.9" r=".46"/>
<circle cx="38.1" cy="180.3" r=".46"/>
<circle cx="63.5" cy="180.3" r=".46"/>
<circle cx="64.8" cy="85.1" r=".46"/>
<circle cx="139.7" cy="99.1" r=".46"/>
<circle cx="139.7" cy="104.1" r=".46"/>
<circle cx="118.1" cy="52.1" r=".46"/>
</g>
<g font-size="2.8" fill="#840000">
<text x="178" y="190.9">Title:</text>
<text x="187.7" y="190.9">KOSMO</text>
<text x="205.2" y="190.9">Moritz</text>
<text x="216.5" y="190.9">Klein</text>
<text x="231.2" y="190.9">VCA</text>
</g>
<g font-size="2.1" fill="#840000">
<text x="178" y="184">Sheet:</text>
<text x="178" y="186.7">File:</text>
<text x="184.1" y="186.7">MoritzKlein-VCA.kicad_sch</text>
<text x="178" y="196.9">KiCad</text>
<text x="178" y="194.1">Size:</text>
<text x="184.7" y="194.1">A4</text>
<text x="185.7" y="196.9">E.D.A.</text>
<text x="193.3" y="196.9">9.0.4</text>
<text x="200" y="194.1">Date:</text>
<text x="263" y="194.3">Rev:</text>
<text x="263" y="196.9">Id:</text>
<text x="267.1" y="196.9">1/1</text>
</g>
<g font-size="1.8" fill="#840000">
<text x="35" y="11.9">1</text>
<text x="85" y="11.9">2</text>
<text x="135" y="11.9">3</text>
<text x="185" y="11.9">4</text>
<text x="235" y="11.9">5</text>
<text x="285" y="11.9">6</text>
<text x="10.3" y="35.9">A</text>
<text x="285.3" y="35.9">A</text>
<text x="218.8" y="37.8">Pot</text>
<text x="223.1" y="37.8">1</text>
<text x="217.5" y="65.7">Pot</text>
<text x="221.8" y="65.7">2</text>
<text x="37.5" y="74.6">Pot</text>
<text x="41.8" y="74.6">1</text>
<text x="10.3" y="85.9">B</text>
<text x="285.3" y="85.9">B</text>
<text x="10.3" y="135.9">C</text>
<text x="37.5" y="135.6">Pot</text>
<text x="41.8" y="135.6">2</text>
<text x="285.3" y="135.9">C</text>
<text x="10.3" y="185.9">D</text>
<text x="285.3" y="185.9">D</text>
<text x="35" y="199.9">1</text>
<text x="85" y="199.9">2</text>
<text x="135" y="199.9">3</text>
<text x="185" y="199.9">4</text>
<text x="235" y="199.9">5</text>
<text x="285" y="199.9">6</text>
</g>
<g font-size="1.8" fill="#006464">
<text x="88.8" y="18.6">+12V</text>
<text x="102.8" y="18.6">+12V</text>
<text x="141.6" y="23.7">R29</text>
<text x="139.6" y="26.3">100K</text>
<text x="145.7" y="26.3">m</text>
<text x="182.3" y="27.5">J2</text>
<text x="217.8" y="27.5">20K</text>
<text x="224" y="28.8">Conn_01x06</text>
<text x="228.6" y="26.3">J7</text>
<text x="238.2" y="28.8">Conn_01x06</text>
<text x="242.4" y="26.3">J8</text>
<text x="94" y="32.6">20K</text>
<text x="94" y="30.1">R13</text>
<text x="98.8" y="32.6">m</text>
<text x="108" y="32.6">20K</text>
<text x="108" y="30.1">R17</text>
<text x="112.8" y="32.6">m</text>
<text x="127.5" y="35.2">10K</text>
<text x="128.9" y="32.6">R23</text>
<text x="132.4" y="35.2">m</text>
<text x="180.7" y="30.1">Out</text>
<text x="185.1" y="30.1">1</text>
<text x="205.5" y="33.9">+12V</text>
<text x="217.8" y="30.1">R33</text>
<text x="23.1" y="41.5">Signal</text>
<text x="27.4" y="39">J1</text>
<text x="30.2" y="41.5">In</text>
<text x="33.1" y="41.5">1</text>
<text x="166.9" y="39">GND</text>
<text x="264.2" y="36.4">VR1</text>
<text x="264.2" y="39">100K</text>
<text x="272.3" y="37.7">GND</text>
<text x="128.9" y="47.9">R24</text>
<text x="143.6" y="44">+</text>
<text x="164.4" y="45.1">R31</text>
<text x="165" y="47.6">1K</text>
<text x="75.4" y="50.4">GND</text>
<text x="127.5" y="50.4">10K</text>
<text x="132.4" y="50.4">m</text>
<text x="134.2" y="53.7" transform="rotate(-90 134.2 53.7)">m</text>
<text x="145.7" y="49.1">TL072</text>
<text x="146.7" y="51.7">U1A</text>
<text x="222.8" y="50.4">GND</text>
<text x="229.1" y="50.4">GND</text>
<text x="74.9" y="59.3">100K</text>
<text x="76.1" y="56.7">R9</text>
<text x="94" y="58">BC548</text>
<text x="94" y="55.5">Q1</text>
<text x="110.3" y="55.5">Q3</text>
<text x="110.5" y="58">BC548</text>
<text x="121.9" y="59.3">100K</text>
<text x="122.5" y="56.7">R21</text>
<text x="134.2" y="59.8" transform="rotate(-90 134.2 59.8)">100K</text>
<text x="136.8" y="57.8" transform="rotate(-90 136.8 57.8)">R27</text>
<text x="217.8" y="58">R34</text>
<text x="217.8" y="55.5">20K</text>
<text x="226.3" y="56.7">Conn_01x06</text>
<text x="230.9" y="54.2">J9</text>
<text x="240.5" y="56.7">Conn_01x06</text>
<text x="244.1" y="54.2">J10</text>
<text x="87.2" y="61.6" transform="rotate(-90 87.2 61.6)">100</text>
<text x="89.8" y="61.6" transform="rotate(-90 89.8 61.6)">R11</text>
<text x="113.9" y="64.1" transform="rotate(-90 113.9 64.1)">100</text>
<text x="116.4" y="64.2" transform="rotate(-90 116.4 64.2)">R19</text>
<text x="205.5" y="61.8">+12V</text>
<text x="264.2" y="64.4">100K</text>
<text x="272.3" y="65.6">GND</text>
<text x="27.4" y="72">J3</text>
<text x="80.5" y="69.4">GND</text>
<text x="94.8" y="69.3" transform="rotate(-90 94.8 69.3)">10K</text>
<text x="97.4" y="69.3" transform="rotate(-90 97.4 69.3)">R15</text>
<text x="119.3" y="66.9">+12V</text>
<text x="137.7" y="70.7">GND</text>
<text x="264.2" y="66.9">VR2</text>
<text x="24.8" y="74.5">CV In</text>
<text x="31.3" y="74.5">1</text>
<text x="71.7" y="73.3">82K</text>
<text x="72.3" y="75.8">R8</text>
<text x="116.1" y="74.5">GND</text>
<text x="126.4" y="75.8">RV1</text>
<text x="132" y="77.1">-12V</text>
<text x="39.9" y="83.4">GND</text>
<text x="50.8" y="80.9">100K</text>
<text x="52" y="78.3">R3</text>
<text x="88.8" y="79.6">+12V</text>
<text x="102.8" y="79.6">+12V</text>
<text x="125.7" y="78.3">100K</text>
<text x="222.8" y="78.3">GND</text>
<text x="229.1" y="78.3">GND</text>
<text x="52" y="89.8">R4</text>
<text x="139.6" y="87.2">100K</text>
<text x="141.6" y="84.7">R30</text>
<text x="145.7" y="87.2">m</text>
<text x="182.3" y="88.5">J5</text>
<text x="50.8" y="92.3">100K</text>
<text x="68.7" y="91">+</text>
<text x="94" y="93.6">20K</text>
<text x="94" y="91">R14</text>
<text x="98.8" y="93.6">m</text>
<text x="108" y="93.6">20K</text>
<text x="108" y="91">R18</text>
<text x="112.8" y="93.6">m</text>
<text x="128.9" y="93.6">R25</text>
<text x="180.7" y="91">Out</text>
<text x="185.1" y="91">2</text>
<text x="27.4" y="99.9">J4</text>
<text x="60.2" y="98.7">GND</text>
<text x="70.7" y="96.1">TL072</text>
<text x="71.7" y="98.7">U1B</text>
<text x="127.5" y="96.1">10K</text>
<text x="132.4" y="96.1">m</text>
<text x="169.4" y="99.9">GND</text>
<text x="23.1" y="102.5">Signal</text>
<text x="30.2" y="102.5">In</text>
<text x="33.1" y="102.5">2</text>
<text x="143.6" y="105">+</text>
<text x="164.4" y="106">R32</text>
<text x="75.4" y="111.4">GND</text>
<text x="127.5" y="111.4">10K</text>
<text x="128.9" y="108.8">R26</text>
<text x="132.4" y="111.4">m</text>
<text x="145.7" y="110.1">TL072</text>
<text x="146.7" y="112.6">U2A</text>
<text x="165" y="108.6">1K</text>
<text x="75.5" y="117.7">R10</text>
<text x="94" y="119">BC548</text>
<text x="94" y="116.4">Q2</text>
<text x="110.3" y="116.4">Q4</text>
<text x="110.5" y="119">BC548</text>
<text x="122.5" y="117.7">R22</text>
<text x="134.2" y="114.7" transform="rotate(-90 134.2 114.7)">m</text>
<text x="136.8" y="118.8" transform="rotate(-90 136.8 118.8)">R28</text>
<text x="74.9" y="120.2">100K</text>
<text x="87.2" y="122.6" transform="rotate(-90 87.2 122.6)">100</text>
<text x="89.8" y="122.6" transform="rotate(-90 89.8 122.6)">R12</text>
<text x="113.9" y="125.1" transform="rotate(-90 113.9 125.1)">100</text>
<text x="116.4" y="125.1" transform="rotate(-90 116.4 125.1)">R20</text>
<text x="121.9" y="120.2">100K</text>
<text x="134.2" y="120.7" transform="rotate(-90 134.2 120.7)">100K</text>
<text x="80.5" y="130.4">GND</text>
<text x="94.8" y="130.2" transform="rotate(-90 94.8 130.2)">10K</text>
<text x="97.4" y="130.2" transform="rotate(-90 97.4 130.2)">R16</text>
<text x="119.3" y="127.9">+12V</text>
<text x="137.7" y="131.7">GND</text>
<text x="24.8" y="135.5">CV In</text>
<text x="27.4" y="132.9">J6</text>
<text x="31.3" y="135.5">2</text>
<text x="69.2" y="132.9">82K</text>
<text x="69.8" y="135.5">R7</text>
<text x="116.1" y="135.5">GND</text>
<text x="126.4" y="136.8">RV2</text>
<text x="50.8" y="141.8">100K</text>
<text x="52" y="139.3">R5</text>
<text x="125.7" y="139.3">100K</text>
<text x="132" y="138">-12V</text>
<text x="39.9" y="144.4">GND</text>
<text x="50.8" y="153.3">100K</text>
<text x="52" y="150.7">R6</text>
<text x="68.7" y="152">+</text>
<text x="60.2" y="159.4">GND</text>
<text x="70.7" y="157.1">TL072</text>
<text x="71.7" y="159.4">U2B</text>
<text x="16.3" y="163.9">Conn_01x10_Pin</text>
<text x="22.8" y="166.5">E1</text>
<text x="34.6" y="166">1N5819</text>
<text x="37.1" y="163.4">D1</text>
<text x="74.8" y="165.7">+12V</text>
<text x="48.2" y="173.6">R1</text>
<text x="81.3" y="169.8">PWR_FLAG</text>
<text x="102.8" y="168.5">+12V</text>
<text x="36" y="176.9">GND</text>
<text x="48.2" y="176.1">10</text>
<text x="66" y="174.4">C1</text>
<text x="66" y="177">47uF</text>
<text x="76.2" y="174.9">C3</text>
<text x="76.2" y="177.4">0.1uF</text>
<text x="115.6" y="176.1">C5</text>
<text x="115.6" y="178.7">0.1uF</text>
<text x="127" y="176.1">C7</text>
<text x="127" y="178.7">0.1uF</text>
<text x="138" y="179.5" transform="rotate(-90 138 179.5)">V+</text>
<text x="138.4" y="179.9">U1C</text>
<text x="157.1" y="179.5" transform="rotate(-90 157.1 179.5)">V+</text>
<text x="157.5" y="179.9">U2C</text>
<text x="44.5" y="181.2">PWR_FLAG</text>
<text x="66" y="184.6">C2</text>
<text x="76.2" y="185">C4</text>
<text x="115.6" y="183.7">C6</text>
<text x="127" y="183.7">C8</text>
<text x="138" y="184" transform="rotate(-90 138 184)">V-</text>
<text x="138.4" y="182.5">TL072</text>
<text x="157.1" y="184" transform="rotate(-90 157.1 184)">V-</text>
<text x="157.5" y="182.5">TL072</text>
<text x="34" y="188.8">1N5819</text>
<text x="36.4" y="186.3">D2</text>
<text x="48.2" y="188.8">R2</text>
<text x="48.2" y="186.3">10</text>
<text x="66" y="187.1">47uF</text>
<text x="76.2" y="187.6">0.1uF</text>
<text x="81.8" y="186.3">GND</text>
<text x="103.4" y="186.3">GND</text>
<text x="115.6" y="186.3">0.1uF</text>
<text x="127" y="186.3">0.1uF</text>
<text x="74.6" y="196.7">-12V</text>
<text x="83.8" y="192.6">PWR_FLAG</text>
<text x="102.8" y="193.9">-12V</text>
</g>
<g font-size="1.8" fill="#a90000">
<text x="177.1" y="35.3">R</text>
<text x="177.1" y="32.8">S</text>
<text x="232.3" y="31.5">1</text>
<text x="232.3" y="34">2</text>
<text x="246.3" y="31.5">1</text>
<text x="246.3" y="34">2</text>
<text x="261.4" y="34.4" transform="rotate(-90 261.4 34.4)">1</text>
<text x="141.5" y="37.8">2</text>
<text x="154.2" y="40.4">1</text>
<text x="176.4" y="37.8">RN</text>
<text x="177.2" y="40.4">T</text>
<text x="232.3" y="36.6">3</text>
<text x="232.3" y="39.1">4</text>
<text x="232.3" y="41.7">5</text>
<text x="246.3" y="36.6">3</text>
<text x="246.3" y="39.1">4</text>
<text x="246.3" y="41.7">5</text>
<text x="257.7" y="36.6">2</text>
<text x="261.4" y="40.7" transform="rotate(-90 261.4 40.7)">3</text>
<text x="33.6" y="46.7">R</text>
<text x="33.6" y="44.2">S</text>
<text x="141.5" y="42.9">3</text>
<text x="176.5" y="42.9">TN</text>
<text x="232.3" y="44.2">6</text>
<text x="246.3" y="44.2">6</text>
<text x="32.9" y="49.3">RN</text>
<text x="33.7" y="51.8">T</text>
<text x="85.7" y="51.8">2</text>
<text x="91.2" y="49" transform="rotate(-90 91.2 49)">1</text>
<text x="105.2" y="49" transform="rotate(-90 105.2 49)">1</text>
<text x="109.8" y="51.8">2</text>
<text x="33" y="54.4">TN</text>
<text x="91.2" y="56.6" transform="rotate(-90 91.2 56.6)">3</text>
<text x="105.2" y="56.6" transform="rotate(-90 105.2 56.6)">3</text>
<text x="232.3" y="59.4">1</text>
<text x="246.3" y="59.4">1</text>
<text x="232.3" y="62">2</text>
<text x="232.3" y="64.5">3</text>
<text x="246.3" y="62">2</text>
<text x="246.3" y="64.5">3</text>
<text x="257.7" y="64.5">2</text>
<text x="261.4" y="62.3" transform="rotate(-90 261.4 62.3)">1</text>
<text x="124.4" y="70.9">1</text>
<text x="128" y="68.7" transform="rotate(-90 128 68.7)">2</text>
<text x="130.7" y="70.9">3</text>
<text x="232.3" y="67.1">4</text>
<text x="232.3" y="69.6">5</text>
<text x="246.3" y="67.1">4</text>
<text x="246.3" y="69.6">5</text>
<text x="261.4" y="68.7" transform="rotate(-90 261.4 68.7)">3</text>
<text x="33.6" y="77.2">S</text>
<text x="232.3" y="72.1">6</text>
<text x="246.3" y="72.1">6</text>
<text x="32.9" y="82.3">RN</text>
<text x="33.6" y="79.8">R</text>
<text x="33" y="87.4">TN</text>
<text x="33.7" y="84.8">T</text>
<text x="66.6" y="89.9">5</text>
<text x="66.6" y="84.8">6</text>
<text x="79.3" y="87.4">7</text>
<text x="177.1" y="93.7">S</text>
<text x="141.5" y="98.8">2</text>
<text x="154.2" y="101.3">1</text>
<text x="176.4" y="98.8">RN</text>
<text x="177.1" y="96.3">R</text>
<text x="177.2" y="101.3">T</text>
<text x="33.6" y="107.7">R</text>
<text x="33.6" y="105.2">S</text>
<text x="141.5" y="103.9">3</text>
<text x="176.5" y="103.9">TN</text>
<text x="32.9" y="110.2">RN</text>
<text x="33.7" y="112.8">T</text>
<text x="85.7" y="112.8">2</text>
<text x="91.2" y="109.9" transform="rotate(-90 91.2 109.9)">1</text>
<text x="105.2" y="109.9" transform="rotate(-90 105.2 109.9)">1</text>
<text x="109.8" y="112.8">2</text>
<text x="33" y="115.3">TN</text>
<text x="91.2" y="117.5" transform="rotate(-90 91.2 117.5)">3</text>
<text x="105.2" y="117.5" transform="rotate(-90 105.2 117.5)">3</text>
<text x="124.4" y="131.8">1</text>
<text x="128" y="129.6" transform="rotate(-90 128 129.6)">2</text>
<text x="130.7" y="131.8">3</text>
<text x="32.9" y="143.3">RN</text>
<text x="33.6" y="140.7">R</text>
<text x="33.6" y="138.2">S</text>
<text x="33" y="148.3">TN</text>
<text x="33.7" y="145.8">T</text>
<text x="66.6" y="145.8">6</text>
<text x="79.3" y="148.3">7</text>
<text x="66.6" y="150.9">5</text>
<text x="26" y="168.7">10</text>
<text x="26.6" y="173.7">8</text>
<text x="26.6" y="171.2">9</text>
<text x="26.6" y="178.8">6</text>
<text x="26.6" y="176.3">7</text>
<text x="136.9" y="175.3" transform="rotate(-90 136.9 175.3)">8</text>
<text x="156" y="175.3" transform="rotate(-90 156 175.3)">8</text>
<text x="26.6" y="183.9">4</text>
<text x="26.6" y="181.4">5</text>
<text x="26.6" y="191.5">1</text>
<text x="26.6" y="189">2</text>
<text x="26.6" y="186.4">3</text>
<text x="136.9" y="186.8" transform="rotate(-90 136.9 186.8)">4</text>
<text x="156" y="186.8" transform="rotate(-90 156 186.8)">4</text>
</g>
<text font-size="1.8" fill="#0000c2" x="14.9" y="159.4">Power</text>
<g font-size="1.8" fill="#0f0f0f">
<text x="29.2" y="173.6">GND</text>
<text x="29.2" y="168.6">+12</text>
<text x="29.2" y="171.1">+12</text>
<text x="29.2" y="176.2">GND</text>
<text x="29.2" y="178.7">GND</text>
<text x="29.2" y="183.8">GND</text>
<text x="29.2" y="188.9">-12</text>
<text x="29.2" y="191.4">-12</text>
<text x="29.2" y="186.3">GND</text>
</g>
<text font-size="1.8" fill="#009600" x="29.2" y="181.3">GND</text>
</svg>
